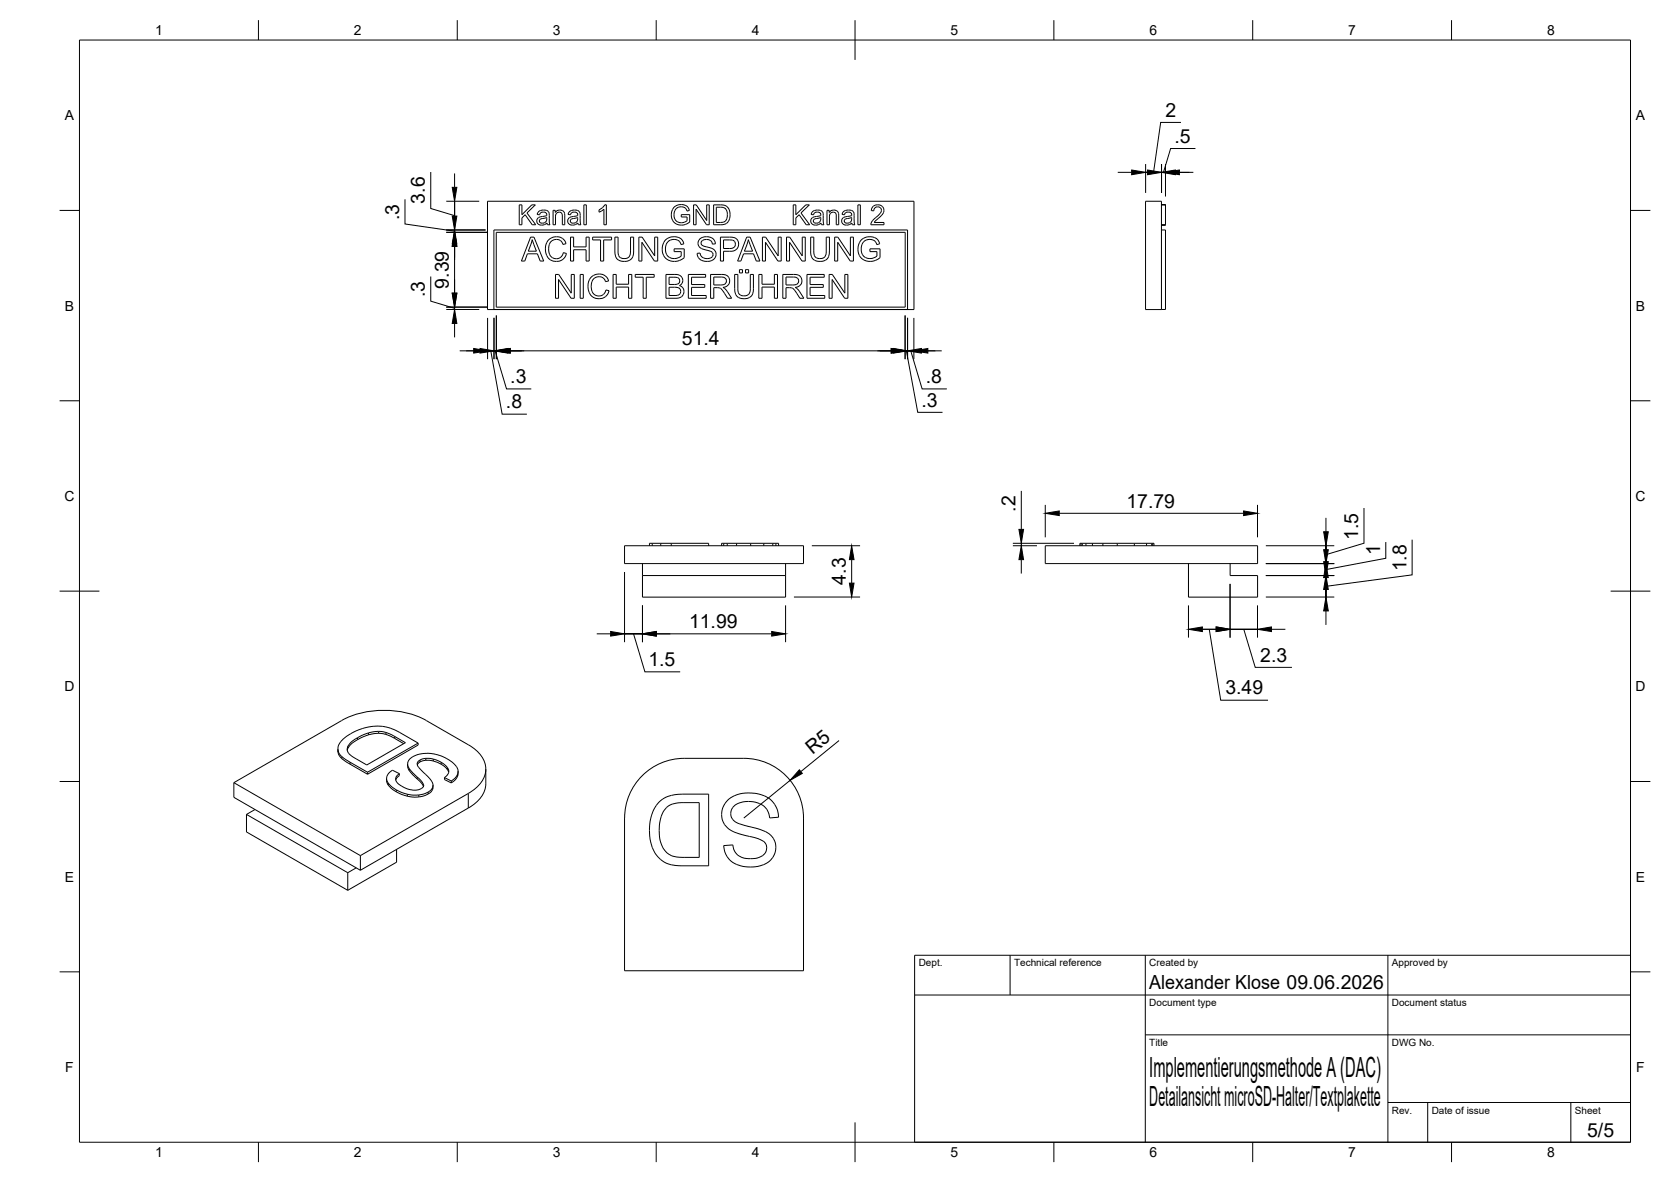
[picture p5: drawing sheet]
<svg xmlns="http://www.w3.org/2000/svg" width="420mm" height="297mm" viewBox="0 0 420 297" stroke-linecap="round" stroke-linejoin="round" font-family="sans-serif">
<!-- layer: Visible -->
<g fill="none" stroke="#000" stroke-width=".25">
<path d="M122.6 50.6h107.2v27.2h-107.2zM124.2 57.8h104v20h-104zM124.8 58.4h102.8v18.8h-102.8zM130.6 51.5h.6v2.5l2.5-2.5h.9l-2.1 2 2.2 3h-.9l-1.8-2.5-.8 .8v1.7h-.6zM133.4 59.6h.9l2.4 6h-.9l-.7-1.8h-2.5l-.6 1.8h-.9zM135.4 53.2l1.3-.4 1.1 .3 .3 .6v2.4l.2 .4h-.6l-.2-.5-1 .6-.8-.1-.5-.3-.2-.7 .2-.7 .5-.3 1-.1a.57 .57 0 0 0 .8-.5 .57 .57 0 0 0-.8-.6l-.7 .2-.3 .5-.6-.1zM135.8 55.1l1.7-.4-.1 .8-.6 .5-1-.1-.2-.3zM139.1 52.9h.5v.5l.5-.5 .7-.1 .9 .4 .3 .8v2.5h-.6v-2.6l-.2-.4-.4-.2-.5 .1-.5 .4-.1 2.7h-.6zM143.1 53.3l1-.5h.8l.7 .3 .3 .8v1.8l.2 .8h-.7l-.1-.5-.6 .5-1 .1-.8-.6-.2-.7 .4-.6 1.5-.4a.48 .48 0 0 0 .6-.4l-.2-.4-.6-.2-.7 .2-.3 .5-.6-.1zM143.4 59.6h.8v2.4h3.2v-2.4h.7v6h-.7v-2.8h-3.2v2.8h-.8zM143.6 55.1l1.6-.4v.8l-.7 .5-.9-.1-.2-.4zM146.8 51.5h.6v5h-.6z"/>
<path d="M149 59.6h4.8v.7h-2v5.3h-.8v-5.3h-2zM150.6 52.7l.9-.6 .6-.6h.4v5h-.7v-3.9l-1.2 .7zM154.6 59.6h.8l.1 4.6 .5 .5 .4 .2h1.2a1.68 1.68 0 0 0 .9-1.8v-3.5h.8v4.1l-.4 1.2-.5 .5-1 .3-1.1-.1-1.1-.4-.4-.6-.2-.8zM160.6 59.6h.9l3.1 4.7v-4.7h.8v6h-.9l-3.1-4.7v4.7h-.8zM169.5 52.1l1.4-.7 1 .1 .8 .3 .6 1.1-.6 .2-.3-.8-.8-.3h-.8l-.7 .4-.6 1v1.1l.2 .6 .5 .5 .6 .3 .9 .1 1.1-.5v-1h-1.5v-.6h2.1v1.9l-1 .6-1.1 .2-1.1-.2-.8-.6-.5-.8-.1-1 .1-.9zM174.4 51.5h.7l2.6 3.9v-3.9h.6v5h-.6l-2.7-3.9v3.9h-.6zM179.4 51.5l2.8 .1 1 .8 .3 1 .1 1-.3 1-.7 .8-.9 .3h-2.3zM180.1 52.1h1.7l.8 .7 .3 .6v1l-.2 .6-.5 .7-.6 .2h-1.5zM181.1 59.6l3.6 .1 .7 .5 .3 .9-.1 .9-.8 .9-.8 .2h-2.1v2.5h-.8zM187.7 59.6h.9l2.5 6h-.9l-.7-1.8h-2.5l-.7 1.8h-.8zM191.7 59.6h.8l3.2 4.7v-4.7h.7v6h-.8l-3.1-4.7v4.7h-.8zM197.8 59.6h.8l3.1 4.7v-4.7h.8v6h-.8l-3.2-4.7v4.7h-.7z"/>
<path d="M199.5 51.5h.6v2.5l2.5-2.5h.9l-2.1 2 2.2 3h-.9l-1.8-2.5-.8 .8v1.7h-.6zM203.8 59.6h.8l.1 4.3a1.47 1.47 0 0 0 1.9 1.1l.2-.1a1.7 1.7 0 0 0 1-1.8v-3.5h.8l-.1 4-.4 1.3-.5 .5-1 .3-1.1-.1-1-.4-.5-.6-.1-.9zM204.3 53.2l.5-.3 .8-.1 1.1 .3 .3 .6 .2 2.8h-.7l-.1-.5-1 .6-.8-.1-.5-.3-.2-.6 .2-.7 .6-.4 .8-.1a.56 .56 0 0 0 .8-.4 .56 .56 0 0 0-.5-.7l-.9 .1-.3 .6-.6-.1zM204.7 55.1l1.7-.4-.2 1-.6 .4h-.6l-.4-.3zM207.9 52.9h.6v.5l.4-.4 .8-.2 .9 .4 .3 .6v2.7h-.6l-.1-2.6-.1-.4-.4-.2-.5 .1-.5 .4-.1 2.7h-.7zM209.9 59.6h.8l3.1 4.7v-4.7h.8v6h-.8l-3.2-4.7v4.7h-.7zM212 53.2l.5-.3 .9-.1 1.1 .3 .3 .6v2.4l.2 .4h-.7l-.1-.5-1.1 .6-.7-.1-.6-.3-.2-.6 .2-.7 .5-.3 1-.2a.56 .56 0 0 0 .8-.4 .56 .56 0 0 0-.5-.7l-.9 .1-.4 .6-.6-.1zM212.4 55.2l1.7-.5-.1 .9-.6 .4-.9-.1-.2-.3zM215.7 51.5h.6v5h-.6zM219.5 52l.6-.5h.9l.6 .2 .5 .5 .2 .7-.3 .8-2.2 2.2h2.5v.6h-3.3l.3-1 1.8-1.6 .5-1.1-.3-.6-.6-.2-.7 .2-.3 .8-.6-.1zM288 50.6h4v27.2h-4zM292 51.4l1.1 .1"/>
<path d="M292 56.5h1.1M292 51.5h1.1M292 57.8h1.1v20h-1.1M292 56.6h1.1M293.1 56.5v.1M293.1 51.5v5M293.1 56.6h.1M133.8 60.2l1.1 2.9h-2.1zM138 60.2l.9-.5 1.1-.2 .9 .1 1.1 .8 .3 .8-.8 .2-.3-.6-.5-.5-.7-.1-.8 .1-.9 .6-.3 1.3 .2 1.7 .3 .5 .6 .5 .6 .1 .8-.1 .9-.7 .2-.7 .8 .2-.3 .9-.6 .6-.8 .4h-1.5l-.8-.3-.7-.6-.5-1.1-.1-1.4 .4-1.3zM139.7 69h.8l3.1 4.7v-4.7h.8v6h-.8l-3.2-4.8v4.8h-.7zM145.9 69h.8v6h-.8zM148.6 69.7l1.2-.7 1.6-.1 1.1 .7 .5 1-.7 .2-.6-1-.7-.2h-.9l-.9 .6-.4 .8-.1 1.1 .1 1 .7 .9 .8 .4 .8-.1 .7-.4 .6-1 .7 .2-.4 .9-1 .9-1.2 .2-1.2-.3a3.6 3.6 0 0 1-.7-5.1z"/>
<path d="M154.2 69h.7v2.4h3.2v-2.4h.8v6h-.8v-2.9h-3.2v2.9h-.7zM159.7 69h4.8v.7h-2v5.3h-.8v-5.3h-2zM167.3 60.4l.6-.5 1.2-.4h1.1l1 .5 .8 1.3-.8 .2-.4-.9-1-.4h-.9l-.8 .4-.7 1.3v1.4l.4 .9 .5 .5 .8 .2h1l1.2-.5v-1.2h-1.8v-.7h2.5v2.3l-.8 .5-1.3 .4-1.3-.1-1.3-.7-.6-1.2-.2-1.1 .2-1.1zM167.4 69h2.9l.8 .3 .3 .4 .2 1.2-.7 .9 .8 .5 .3 1-.2 .6-.4 .7-1.1 .3-2.9 .1zM168.2 72.2h1.9l.7 .2 .3 .5-.1 .9-1 .5h-1.8zM168.2 69.7l2.3 .1 .4 .5-.1 .8-.5 .3-2.1 .1zM173.1 69h4.3v.7h-3.5v1.8h3.3v.7h-3.3v2.1h3.7v.7h-4.5zM176 60l1.1-.5h1l1 .3 .5 .5 .3 1h-.8l-.4-.8-.9-.3-1 .2-.4 .2-.1 .5 .4 .6 2.2 .7 .9 .6 .2 .5v.7l-.7 1.1-.9 .4h-1.2l-.9-.3-.8-.8-.2-.9 .7-.1 .5 1 1.2 .4 1.2-.3 .4-.7-.4-.8-2.3-.6-.7-.5-.4-1.1zM178.7 69h3.3l1 .4 .5 .9-.2 1-.7 .7-.8 .2 .8 .7 1.4 2.1h-1l-1.5-2.3-1-.4h-1v2.7h-.8zM179.5 69.6l2.5 .1 .6 .6v.7l-.4 .4-.5 .2h-2.2zM181.9 60.3l2.6 .2 .4 .5-.1 .9-.7 .5h-2.2zM184.7 69h.8l.2 4.6 .5 .6 .6 .1h1l.5-.3 .2-.4 .2-.8v-3.8h.7v4.2l-.3 1-.6 .5-.8 .3h-1.1l-1-.3-.6-.6-.3-1.1z"/>
<path d="M185.9 67.8h.8v.8h-.8zM187.5 67.8h.7v.8h-.7zM188.2 60.2l1 2.9h-2zM190.8 69h.8v2.4h3.1v-2.4h.8v6h-.8v-2.9h-3.1v2.9h-.8zM196.8 69h3.4l1 .4 .4 .9-.1 1-.7 .7-.9 .2 .9 .7 1.3 2.1h-1l-1.5-2.3-.9-.4h-1.1v2.7h-.8zM197.6 69.6l2.6 .1 .6 .6-.1 .8-.3 .3-.6 .2h-2.2zM202.9 69h4.3v.7h-3.5v1.8h3.3v.7h-3.3v2.1h3.7v.7h-4.5zM208.5 69h.8l3.1 4.7v-4.7h.8v6h-.8l-3.2-4.8v4.8h-.7zM216.5 60.4l.6-.5 1.2-.4 1.2 .1 1 .5 .7 1.2-.7 .2-.4-.8-.8-.5h-1.1l-.8 .4-.8 1.1v1.5l.2 .7 .7 .8 .7 .2 .9 .1 1.4-.6v-1.2h-1.8v-.7h2.6v2.3l-.9 .5-1.3 .4-1.3-.1-1.2-.7-.5-.7-.4-1.3 .2-1.3zM157 137.1h45v4.5h-45zM164 136.5h2.1M164 136.5h-.7v.6"/>
<path d="M164 136.5v.6M166.1 136.5h2.7M166.1 136.5v.6M168.8 136.5h9.4v.6M168.8 136.5v.6M182 136.5h.9M182 136.5h-.6v.6M182 136.5v.6M182.9 136.5h2.3M182.9 136.5v.6M185.2 136.5h3.5M185.2 136.5v.6"/>
<path d="M188.7 136.5h3.3M188.7 136.5v.6M192 136.5h2.3M192 136.5v.6M194.3 136.5h.8M194.3 136.5v.6M195.1 136.5h.7v.6M195.1 136.5v.6M262.8 137.1h53.4v4.5h-53.4zM271.8 136.5h.3M271.8 136.5h-.3v.6M271.8 136.5v.6"/>
<path d="M272.1 136.5h.9M272.1 136.5v.6M273 136.5h1.7M273 136.5v.6M274.7 136.5h2.6M274.7 136.5v.6M277.3 136.5h3.6M277.3 136.5v.6M280.9 136.5h4.3M280.9 136.5v.6M285.2 136.5h3.1M285.2 136.5v.6"/>
<path d="M288.3 136.5h1.3M288.3 136.5v.6M289.6 136.5h.2M289.6 136.5v.6M289.8 136.5h.4v.6M289.8 136.5v.6M161.5 144.6h36M161.5 141.6v8.5h36v-8.5M298.8 141.6v8.5h17.4v-5.5h-6.9v-3M58.8 196.7l27.1-15.7a23.4 23.4 0 0 1 21.3 .1l10.6 6.1a7.6 7.6 0 0 1 4.4 6.1 7.3 7.3 0 0 1-4.4 6.1l-27.2 15.6M58.8 196.7l31.8 18.3M58.8 196.7v3.7l31.8 18.3"/>
<path d="M85 188.7v.3M85 188.2v.8M85 189l.3 .9 .6 .7M85.9 190.6l1.4 1 5.1 3M85.9 190.1l1.4 1 5.1 3M85.9 190.1v.5M87.5 188l-.2 .6M87.5 187.5v.5M89.9 185.9l-1.6 1-.8 1.1M89.9 185.4l-1.6 1-.8 1.1M89.9 185.4v.5M92.4 194.1v.5"/>
<path d="M92.7 184.7l-2.8 1.2M92.7 184.2l-2.8 1.2M92.7 184.2v.5M95.2 184.3l1.8 .3M95.2 184.3l-2.5 .4M95.2 183.8l1.8 .3M95.2 183.8l-2.5 .4M95.2 183.8v.5M97 184.6l1.5 .5 3 1.8M97 184.1l1.6 .6 3.3 1.9-9.7 5.6-3.3-1.9-1.1-.8-.5-1 .2-1M97 184.1v.5M97.2 195.7v.7l.4 .9"/>
<path d="M97.6 197.3l.7 .7 1.4 1M97.6 196.8l.7 .8 1.4 .9M97.6 196.8v.5M99.7 199l2.7 1.1M99.7 198.5l2.7 1.1M99.7 198.5v.5M100.4 194.4v.5l-.7 .6-.2 .6M100.4 194.4l-1.7-.8-.7 .5-.8 1.2 .1 .8 .3 .7M102.4 199.6l1.4 .2h1.5M102.4 199.6v.5M102.5 192.1v.7l.4 .9M102.9 193.7l3 2.9 .6 1"/>
<path d="M102.9 193.2l3.3 3.3a1.09 1.09 0 0 1 .2 1.3 1.09 1.09 0 0 1-1.1 .6l-1.4 .2-1.2-.3-1.9-.9-1-.8a1.41 1.41 0 0 1 .6-2.2M102.9 193.2l-.4-.8 .1-.9 .4-.7 .6-.5 1.9-.8 3-.1 2.7 .7 2.4 1.3 .8 .8 .6 .9 .2 .6-.1 .8M102.9 193.2v.5M104.9 191.8l.3 1 3.4 3.6 .3 .8-.1 .7M104.9 191.8v.1M105.1 186.7l-5.5-3.1-1.8-.7-2.7-.4-2.3 .2-2.1 .5-1.9 .8-1.6 1-1.3 1.1-.8 1.2-.1 1 .2 .9 .7 .9M105.1 186.7v.5l-12.7 7.4M105.1 186.7l-12.7 7.4M105.3 199.8v.5M105.6 191.5l-.7 .7M105.6 191l-.7 .8M105.6 191v.5"/>
<path d="M107.1 191.1l1.8 .1M107.1 191.1l-1.5 .4M107.1 190.6l1.8 .2M107.1 190.6l-1.5 .4M107.1 190.6v.5M107.7 199.5l-.9 .4-1.5 .4M107.7 199.1l-1.1 .4-1.3 .3M107.7 199.1v.4M108.8 198.4l-.5 .7-.6 .4M108.8 197.9l-.3 .5-.8 .7M108.8 197.9v.5M108.9 197.3l-.1 1.1"/>
<path d="M108.9 191.2l2 .9M108.9 190.8l2 .8M108.9 190.8v.4M110.9 192.1l1.6 1.3M110.9 191.6l1.6 1.3M110.9 191.6v.5M111.8 195.4v.5l1.7 .9M111.8 195.4l1.7 .9M112.5 193.4l.3 .7M112.5 192.9l.3 .7v.6l-.4 .6-.6 .6M112.5 192.9v.5M113.5 196.3v.5"/>
<path d="M115.1 195l-.7 1-.9 .8M115.1 194.5l-.7 1-.9 .8M115.1 194.5v.5M115.2 193.8l-.1 1.2M122.2 193.3a10.6 10.6 0 0 1-.6 5.9 9.2 9.2 0 0 1-3.8 3.9l-27.2 15.6M62 204.7l25.4 14.6M62 204.7v4.4l25.4 14.6M64.1 203.4l-2.1 1.3M87.4 219.3v4.4M89.6 218.1l-2.2 1.2M90.6 215v3.7M99.7 213.5v3.2l-12.3 7"/>
<path d="M102.4 200.1l1.7 .2h1.2M157.1 205.6a15 15 0 0 1 14.9-15h15a15 15 0 0 1 15 15v38.4h-45v-38.4M165.7 201.6l1.7-1.3 2.1-.6 2.2-.1h6.5v18h-7l-2.4-.3-1.8-.6-1.8-1.6-.8-1.2-.7-1.9-.3-1.8-.1-2 .2-1.8 .5-2.1 .8-1.6zM167.6 203l1.1-.8 1.6-.4 5.5-.1v13.8l-4.9-.1-1.8-.3-1.2-.7-1-1-1-2.7-.1-3 .4-2.5 .6-1.3zM183 201l1.6-1 1.4-.5 1.9-.2 1.9 .1 2.9 .8 1 .7 1.1 1.2 .7 1.6 .3 1.7-2.3 .2-.4-1.6-.8-1.3-1.3-.8-1.9-.4h-1.8l-1.8 .5-1.2 .8-.5 1.3 .1 1.3 1.1 1.2 7.5 2.4 1 .7 1 1 .5 1.5-.1 1.9-.6 1.4-1.4 1.4-2.6 .9-1.6 .1-1.7-.1-1.8-.6-.9-.4-1.4-1.5-.7-1.2-.2-1.6 2.3-.2 .4 1.5 .8 1.1 1.3 .7 1.3 .2 1.9-.1 1.6-.6 .9-.9 .3-1.1-.2-.9-.5-.7-2-.9-3.6-.9-2-.7-1.3-.7-1-1.1-.6-1.4-.1-2 .5-1.5z"/>
</g>
<!-- layer: Visible Narrow -->
<path d="M88 191.5v.5M99.2 185.1v.5M104.9 195.3v.5M117.8 199.4v3.7" fill="none" stroke="#000" stroke-width=".25"/>
<!-- layer: BORDER -->
<g fill="none" stroke="#000" stroke-width=".25">
<path d="M20 10.1h390v276.9h-390zM65 5.1v5M115 5.1v5M165 5.1v5M215 5.1v10M265 5.1v5M315 5.1v5M365 5.1v5M15 52.9h5M410 52.9h5M15 100.7h5M410 100.7h5"/>
<path d="M15 148.6h10M405 148.6h10M15 196.4h5M410 196.4h5M15 244.2h5M410 244.2h5M65 287v5M115 287v5M165 287v5M215 282.1v9.9M265 287v5M315 287v5"/>
<path d="M365 287v5"/>
</g>
<!-- layer: TITLEBLOCK -->
<path d="M230 240.1h180v46.9h-180zM230 250h180M254 240.1v9.9M288 240.1v46.9M349 240.1v46.9M288 260.1h122M349 277.1h61M359 277.1v9.9M395 277.1v9.9" fill="none" stroke="#000" stroke-width=".25"/>
<!-- layer: FD_Dimensions -->
<g fill="none" stroke="#000" stroke-width=".25">
<path d="M296.9 30.8h-5.1l-1.8 12.5M300.6 37.3h-6.3l-1.8 6M101.8 50.1v6.2l12.5 1.8M108.3 43.2v9.2l6 1.8M112.2 58.4h10.5M112.2 57.8h9.9M112.2 50.6h8.3M114.3 58.4v-.6v.6M114.3 57.8v-7.2v7.2M114.3 43.6v3.5M114.3 50.8v3.5M281.1 43.3h3.4"/>
<path d="M285.1 43.3h3.4M288.1 43.3h4h-4M288.1 41.2v7.3M292.1 43.3h1h-1M292.1 41.2v7.3M293.1 41.2v8.2M295.6 43.3h4.5M108.3 69.5v6.2l6 1.8M112.2 77.8h8.3M112.2 77.2h10.5M114.3 77.8v-.6v.6M114.3 61.3v12.4"/>
<path d="M122.6 79.9v10.4M124.2 79.9v10.4M124.8 79.3v11M227.6 79.3v11M228.2 79.9v10.4M229.8 79.9v10.4M114.3 81.3v3.5M115.6 88.2h5.1M122.6 88.2h1.6h-1.6M123.4 88.2l2.9 15.9h6.2M124.2 88.2h.6h-.6M124.5 88.2l2.9 9.5h6.2"/>
<path d="M127.7 88.2h97M227.6 88.2h.6h-.6M227.9 88.2l2.9 15.4h6.2M228.2 88.2h1.6h-1.6M229 88.2l2.9 9.5h6.2M231.7 88.2h5.1M204.1 137.1h12.2M254.7 137.1h6M254.7 136.5h15.3M256.8 123.4v9.6M256.8 136.5v.6M262.8 126.9v8.1"/>
<path d="M266.3 129h46.4M316.2 126.9v8.1M318.3 137.1h17.2M333.4 130.1v3.5M333.4 134.6v6.5M343 127.7v8.8l-9.6 2.9M348.4 136.2v4.1l-15 2.8M355.1 135.6v8.9l-21.7 2.8M150.1 159.3h3.4M157 159.3h4.5h-4.5M157 143.7v17.7M159.3 159.3l2.9 9.5h8.8"/>
<path d="M161.5 152.1v9.3M165 159.3h29M197.5 152.1v9.3M199.6 150h16.7M214.1 140.6v5.9M256.8 140.6v3.5M298.8 152.1v8.1M302.3 158.1h3.5M304.1 158.1l2.8 17.9h11.9M309.3 146.7v13.5M312.7 158.1l2.9 9.6h9.2M316.2 158.1h-6.9h6.9"/>
<path d="M316.2 152.1v8.1M318.3 150h17.2M318.3 144.6h17.2M318.3 141.6h17.2M319.7 158.1h3.5M333.4 150v-5.4v5.4M333.4 144.6v-3v3M333.4 141.6v-4.5v4.5M333.4 145.1v6.5M333.4 153.5v3.5M198.6 196.1l-11.6 9.5M211 186.1l-9.6 7.8"/>
</g>
<g fill="#000" stroke="#000" stroke-width=".25">
<path d="M113.7 54.3h1.2l-.6 3.5zM113.7 47.1h1.2l-.6 3.5zM284.5 42.7l3.6 .6-3.6 .6zM288.5 42.7l3.6 .6-3.6 .6zM292.1 43.3l3.5-.6v1.2zM293.1 43.3l3.4-.6v1.2zM113.7 73.7h1.2l-.6 3.5zM114.3 58.4l.6 3.5h-1.2zM114.3 57.8l.6 3.5h-1.2zM114.3 77.8l.6 3.5h-1.2zM119.1 87.6l3.5 .6-3.5 .5zM120.7 87.6l3.5 .6-3.5 .5z"/>
<path d="M124.2 88.2l3.5-.6v1.1zM124.8 88.2l3.5-.6v1.1zM224.1 87.6l3.5 .6-3.5 .5zM224.7 87.6l3.5 .6-3.5 .5zM228.2 88.2l3.5-.6v1.1zM229.8 88.2l3.5-.6v1.1zM256.2 133h1.2l-.6 3.5zM262.8 129l3.5-.6v1.2zM312.7 128.4l3.5 .6-3.5 .6zM332.8 138.1h1.2l-.6 3.5zM332.8 133.6h1.2l-.6 3.5zM153.5 158.7l3.5 .6-3.5 .6z"/>
<path d="M161.5 159.3l3.5-.6v1.2zM194 158.7l3.5 .6-3.5 .6zM213.6 146.5h1.1l-.6 3.5zM214.1 137.1l.6 3.5h-1.1zM256.8 137.1l.6 3.5h-1.2zM298.8 158.1l3.5-.5v1.1zM305.8 157.6l3.5 .5-3.5 .6zM316.2 158.1l3.5-.5v1.1zM333.4 150l.6 3.5h-1.2zM332.8 141.1h1.2l-.6 3.5zM333.4 144.6l.6 3.5h-1.2zM333.4 141.6l.6 3.5h-1.2z"/>
<path d="M201 193.4l.7 1-3.1 1.7z"/>
</g>
<g font-size="7">
<text x="289" y="270.6">Implementierungsmethode A (DAC)</text>
<text x="289" y="278.1">Detailansicht microSD-Halter/Textplakette</text>
</g>
<g font-size="4.9">
<text x="293.1" y="29.4">2</text>
<text x="295.3" y="35.9">.5</text>
<text x="106.8" y="51.2" transform="rotate(-90 106.8 51.2)">3.6</text>
<text x="100.4" y="55.3" transform="rotate(-90 100.4 55.3)">.3</text>
<text x="106.8" y="74.7" transform="rotate(-90 106.8 74.7)">.3</text>
<text x="112.8" y="72.5" transform="rotate(-90 112.8 72.5)">9.39</text>
<text x="171.4" y="86.7">51.4</text>
<text x="128.3" y="96.3">.3</text>
<text x="232.8" y="96.3">.8</text>
<text x="127.2" y="102.6">.8</text>
<text x="231.7" y="102.2">.3</text>
<text x="255.4" y="128.6" transform="rotate(-90 255.4 128.6)">.2</text>
<text x="283.2" y="127.5">17.79</text>
<text x="341.5" y="135.7" transform="rotate(-90 341.5 135.7)">1.5</text>
<text x="347" y="139.4" transform="rotate(-90 347 139.4)">1</text>
<text x="353.6" y="143.6" transform="rotate(-90 353.6 143.6)">1.8</text>
<text x="212.7" y="146.9" transform="rotate(-90 212.7 146.9)">4.3</text>
<text x="173.2" y="157.8">11.99</text>
<text x="163" y="167.4">1.5</text>
<text x="316.9" y="166.3">2.3</text>
<text x="308.1" y="174.5">3.49</text>
<text x="204.3" y="189.7" transform="rotate(-39 204.3 189.7)">R5</text>
<text x="289" y="248.5">Alexander Klose 09.06.2026</text>
<text x="399.1" y="285.7">5/5</text>
</g>
<g font-size="3.5">
<text x="39" y="8.8">1</text>
<text x="89" y="8.8">2</text>
<text x="139" y="8.8">3</text>
<text x="189" y="8.8">4</text>
<text x="239" y="8.8">5</text>
<text x="289" y="8.8">6</text>
<text x="339" y="8.8">7</text>
<text x="389" y="8.8">8</text>
<text x="16.3" y="30.2">A</text>
<text x="411.3" y="30.2">A</text>
<text x="16.3" y="78">B</text>
<text x="411.3" y="78">B</text>
<text x="16.2" y="125.9">C</text>
<text x="411.2" y="125.9">C</text>
<text x="16.2" y="173.7">D</text>
<text x="411.2" y="173.7">D</text>
<text x="16.3" y="221.6">E</text>
<text x="411.3" y="221.6">E</text>
<text x="16.4" y="269.4">F</text>
<text x="411.4" y="269.4">F</text>
<text x="39" y="290.8">1</text>
<text x="89" y="290.8">2</text>
<text x="139" y="290.8">3</text>
<text x="189" y="290.8">4</text>
<text x="239" y="290.8">5</text>
<text x="289" y="290.8">6</text>
<text x="339" y="290.8">7</text>
<text x="389" y="290.8">8</text>
</g>
<g font-size="2.5">
<text x="231" y="242.9">Dept.</text>
<text x="255" y="242.9">Technical reference</text>
<text x="289" y="242.9">Created by</text>
<text x="350" y="242.9">Approved by</text>
<text x="289" y="252.8">Document type</text>
<text x="350" y="252.8">Document status</text>
<text x="289" y="262.9">Title</text>
<text x="350" y="262.9">DWG No.</text>
<text x="350" y="279.9">Rev.</text>
<text x="360" y="279.9">Date of issue</text>
<text x="396" y="279.9">Sheet</text>
</g>
</svg>
